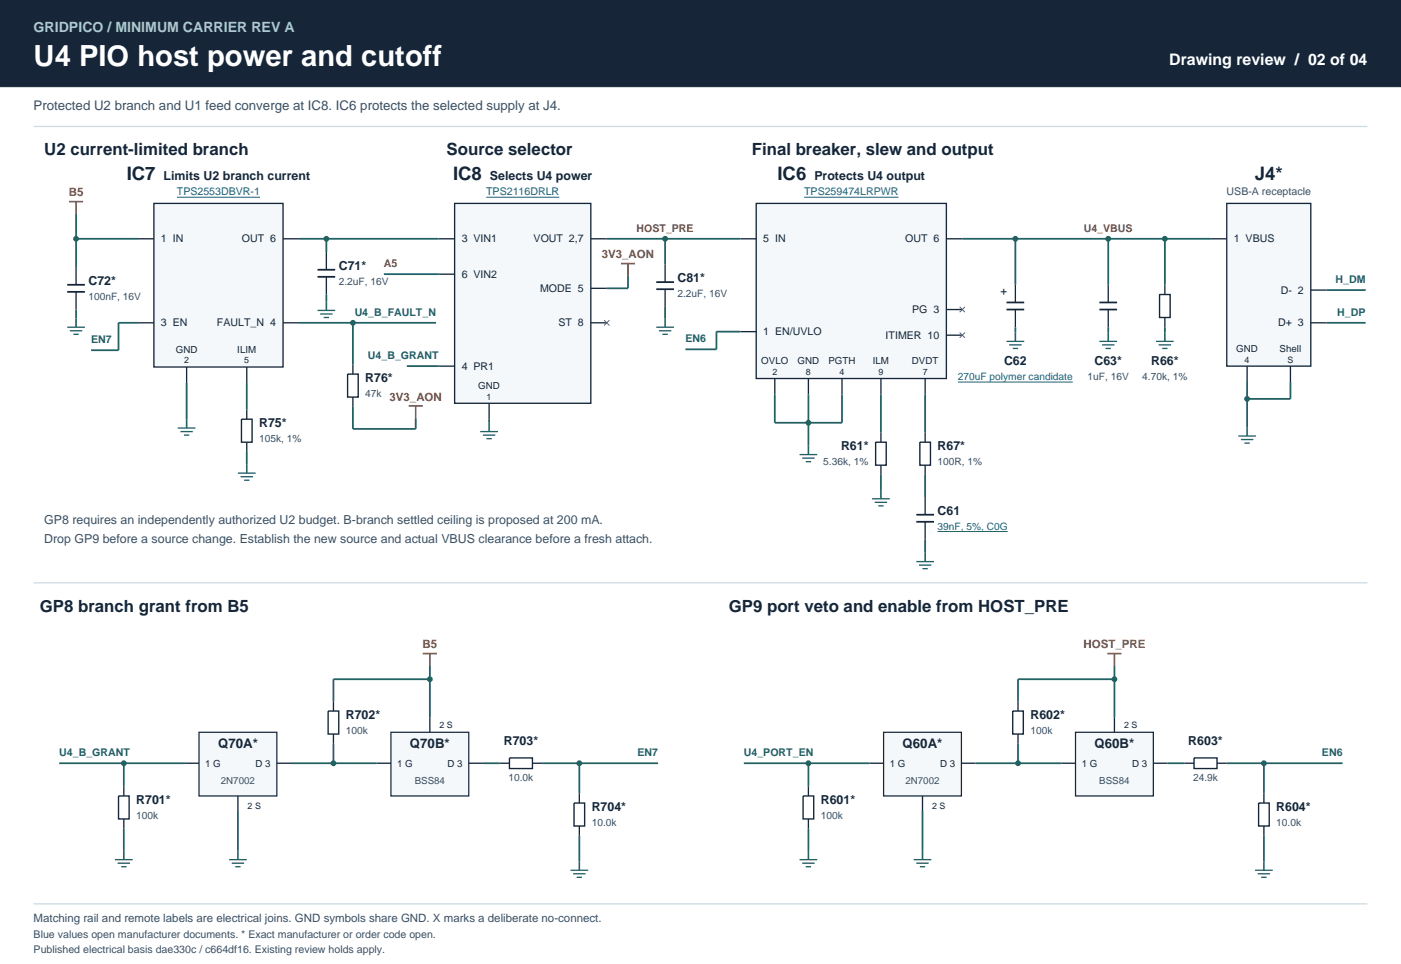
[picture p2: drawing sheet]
<svg xmlns="http://www.w3.org/2000/svg" width="363mm" height="250mm" viewBox="0 0 363 250" stroke-linecap="round" stroke-linejoin="round" font-family="sans-serif">
<path d="M0 0h363.2v249.9h-363.2z" fill="#fff" stroke="#fff" stroke-width=".26"/>
<path d="M0 0h363.2v22.5h-363.2z" fill="#162638" stroke="#162638" stroke-width=".26"/>
<path d="M8.7 32.8h345.8M8.7 234.4h345.8" fill="none" stroke="#cedbe3" stroke-width=".34"/>
<path d="M39.9 52.7h33.5v42.5h-33.5z" fill="#f4f8fb" stroke="#162638" stroke-width=".34"/>
<path d="M45.9 51.1h21.5" fill="none" stroke="#075b9a" stroke-width=".26"/>
<path d="M35.8 61.9h4.1M73.4 61.9h4.1M35.8 83.7h4.1M48.4 95.2v4.1M64 95.2v4.1M73.4 83.7h4.1" fill="none" stroke="#162638" stroke-width=".34"/>
<path d="M117.9 52.7h35.3v51.9h-35.3z" fill="#f4f8fb" stroke="#162638" stroke-width=".34"/>
<path d="M126 51.1h19" fill="none" stroke="#075b9a" stroke-width=".26"/>
<path d="M113.7 61.9h4.2M113.7 71.1h4.2M153.2 61.9h4.1M153.2 74.8h4.1M113.7 94.9h4.2M153.2 83.7h4.1M126.8 104.6v4.1" fill="none" stroke="#162638" stroke-width=".34"/>
<path d="M196.1 52.7h49.3v45.4h-49.3z" fill="#f4f8fb" stroke="#162638" stroke-width=".34"/>
<path d="M208.5 51.1h24.4" fill="none" stroke="#075b9a" stroke-width=".26"/>
<path d="M191.9 61.9h4.2M245.4 61.9h4.1M191.9 86h4.2M200.9 98.1v4.2M209.6 98.1v4.2M218.3 98.1v4.2M228.4 98.1v4.2M239.9 98.1v4.2M245.4 80.3h4.1M245.4 86.9h4.1" fill="none" stroke="#162638" stroke-width=".34"/>
<path d="M318 52.7h21.8v42.2h-21.8z" fill="#f4f8fb" stroke="#162638" stroke-width=".34"/>
<g fill="none" stroke="#162638" stroke-width=".34">
<path d="M19.7 69.3v4.5M19.7 75.7v4.6M84.6 65.4v4.5M84.6 71.8v4.6M172.4 68.6v4.5M172.4 75v4.6M263.2 73.8v4.6M287.3 73.8v4.6M302 73.8v2.6M313.9 61.9h4.1M339.8 75.2h4.2M91.5 94.5v2.5"/>
<path d="M263.2 80.3v4.5M287.3 80.3v4.5M302 82.3v2.5M323.3 94.9v4.2M334.6 94.9v4.2M339.8 83.7h4.2M64 106.2v2.5M64 114.7v2.5M91.5 103v2.5M228.4 112.1v2.6M239.9 112.1v2.6M228.4 120.6v2.5"/>
<path d="M239.9 120.6v2.5M239.9 128.9v4.6M239.9 135.3v4.6"/>
</g>
<path d="M17.4 73.8h4.6M17.4 75.7h4.6M82.3 69.9h4.6M82.3 71.8h4.6M170.1 73.1h4.6M170.1 75h4.6M260.9 78.4h4.6M285 78.4h4.6M260.9 80.3h4.6M285 80.3h4.6M237.6 133.5h4.5M237.6 135.3h4.5" fill="none" stroke="#162638" stroke-width=".46"/>
<g fill="none" stroke="#22635f" stroke-width=".46">
<path d="M19.7 55.5v13.8M19.7 61.9h16.1M77.5 61.9h36.2M84.6 61.9v3.5M84.6 76.4v1.8M99.5 71.1h14.2M157.3 61.9h34.6M162.8 71.5v3.3h-5.5M172.4 61.9v6.7M172.4 79.6v2.9M249.5 61.9h64.4M263.2 61.9v11.9"/>
<path d="M287.3 61.9v11.9M302 61.9v11.9M344 75.2h10M19.7 80.3v2.2M35.8 83.7h-5.1v7.1h-7.1M48.4 99.3v9.4M64 99.3v6.9M77.5 83.7h35.5M91.5 83.7v10.8M105.5 94.9h8.2M191.9 86h-6.2v4.6h-8M263.2 84.8v1.4"/>
<path d="M287.3 84.8v1.4M302 84.8v1.4M323.3 99.1v11.7M334.6 99.1v4.3h-11.3M344 83.7h10M64 117.2v3.2M91.5 105.5v5.7h16.3v-2.7M126.8 108.7v.9M200.9 102.3v7.3h17.4v-7.3M209.6 102.3v13.3M228.4 102.3v9.8M239.9 102.3v9.8"/>
<path d="M228.4 123.1v3.9M239.9 123.1v5.8M239.9 139.9v3.4"/>
</g>
<path d="M17.9 52.3h3.7M19.7 52.3v3.2M161 68.3h3.6M162.8 68.3v3.2M105.9 105.3h3.7M107.8 105.3v3.2" fill="none" stroke="#9a4c27" stroke-width=".41"/>
<g fill="#22635f" stroke="#22635f" stroke-width=".35">
<circle cx="19.7" cy="61.9" r=".57"/>
<circle cx="84.6" cy="61.9" r=".57"/>
<circle cx="91.5" cy="83.7" r=".57"/>
<circle cx="172.4" cy="61.9" r=".57"/>
<circle cx="209.6" cy="109.6" r=".57"/>
<circle cx="263.2" cy="61.9" r=".57"/>
<circle cx="287.3" cy="61.9" r=".57"/>
<circle cx="302" cy="61.9" r=".57"/>
<circle cx="323.3" cy="103.4" r=".57"/>
</g>
<g fill="none" stroke="#22635f" stroke-width=".41">
<path d="M84.6 78.2v2.3M19.7 82.5v2.3M172.4 82.5v2.3M263.2 86.2v2.3M287.3 86.2v2.3M302 86.2v2.3M48.4 108.7v2.3M126.8 109.6v2.3M209.6 115.6v2.3M323.3 110.8v2.2M64 120.4v2.3M228.4 127v2.3"/>
<path d="M239.9 143.3v2.3"/>
</g>
<g fill="none" stroke="#22635f" stroke-width=".34">
<path d="M17.4 84.8h4.6M18.1 85.8h3.2M19 86.7h1.4M82.3 80.5h4.6M83 81.4h3.2M83.9 82.3h1.4M170.1 84.8h4.6M170.8 85.8h3.2M171.7 86.7h1.4M260.9 88.5h4.6M261.6 89.4h3.2M262.6 90.3h1.3"/>
<path d="M285 88.5h4.6M285.7 89.4h3.2M286.6 90.3h1.4M299.7 88.5h4.6M300.4 89.4h3.2M301.3 90.3h1.4M46.1 111h4.6M46.8 111.9h3.2M47.7 112.8h1.4M124.5 111.9h4.6M125.2 112.8h3.2M126.1 113.7h1.4"/>
<path d="M207.3 117.9h4.6M208 118.8h3.2M208.9 119.7h1.4M321 113h4.6M321.7 114h3.2M322.6 114.9h1.4M61.7 122.7h4.6M62.4 123.6h3.2M63.3 124.5h1.4M226.1 129.3h4.6M226.8 130.2h3.2M227.7 131.2h1.4"/>
<path d="M237.6 145.6h4.5M238.2 146.5h3.3M239.2 147.4h1.3"/>
</g>
<path d="M300.6 76.4h2.8v5.9h-2.8zM90.1 97h2.8v6h-2.8zM62.6 108.7h2.8v6h-2.8zM227 114.7h2.8v5.9h-2.8zM238.5 114.7h2.7v5.9h-2.7z" fill="none" stroke="#162638" stroke-width=".36"/>
<path d="M248.8 79.6l1.4 1.3M250.2 79.6l-1.4 1.3M156.6 83l1.4 1.4M158 83l-1.4 1.4M248.8 86.2l1.4 1.4M250.2 86.2l-1.4 1.4" fill="none" stroke="#5a6570" stroke-width=".26"/>
<path d="M248.4 99.1h29.7M243.1 137.8h18.1" fill="none" stroke="#075b9a" stroke-width=".26"/>
<path d="M8.7 151.1h345.8" fill="none" stroke="#cedbe3" stroke-width=".34"/>
<path d="M51.6 189.9h20.2v16.5h-20.2z" fill="#f4f8fb" stroke="#162638" stroke-width=".32"/>
<path d="M47.9 197.9h3.7M71.8 197.9h3.6M61.7 206.4v3.9" fill="none" stroke="#162638" stroke-width=".34"/>
<path d="M101.4 189.9h20.1v16.5h-20.1z" fill="#f4f8fb" stroke="#162638" stroke-width=".32"/>
<path d="M86.4 181.8v2.6M86.4 190.3v2.5M97.7 197.9h3.7M111.4 186v3.9M121.5 197.9h3.7M129.6 197.9h2.5M138 197.9h2.6M32.1 203.9v2.5M32.1 212.3v2.6M150.2 205.7v2.5M150.2 214.2v2.5" fill="none" stroke="#162638" stroke-width=".34"/>
<path d="M85.1 184.4h2.7v5.9h-2.7zM132.1 196.5h5.9v2.8h-5.9zM30.7 206.4h2.8v5.9h-2.8zM148.8 208.2h2.8v6h-2.8z" fill="none" stroke="#162638" stroke-width=".36"/>
<path d="M111.4 176.1h-25v5.7M111.4 172.7v13.3M15.4 197.9h32.5M32.1 197.9v6M75.4 197.9h22.3M86.4 192.8v5.1M125.2 197.9h4.4M140.6 197.9h30M150.2 197.9v7.8M32.1 214.9v5.7M61.7 210.3v10.3M150.2 216.7v6.6" fill="none" stroke="#22635f" stroke-width=".46"/>
<g fill="#22635f" stroke="#22635f" stroke-width=".35">
<circle cx="32.1" cy="197.9" r=".57"/>
<circle cx="86.4" cy="197.9" r=".57"/>
<circle cx="111.4" cy="176.1" r=".57"/>
<circle cx="150.2" cy="197.9" r=".57"/>
</g>
<path d="M32.1 220.6v2.3M61.7 220.6v2.3M150.2 223.3v2.3" fill="none" stroke="#22635f" stroke-width=".41"/>
<path d="M29.8 222.9h4.6M30.5 223.8h3.2M31.4 224.7h1.4M59.4 222.9h4.6M60.1 223.8h3.2M61 224.7h1.4M147.9 225.6h4.6M148.6 226.6h3.2M149.5 227.5h1.4" fill="none" stroke="#22635f" stroke-width=".34"/>
<path d="M109.6 169.5h3.7M111.4 169.5v3.2" fill="none" stroke="#9a4c27" stroke-width=".41"/>
<path d="M229.1 189.9h20.2v16.5h-20.2z" fill="#f4f8fb" stroke="#162638" stroke-width=".32"/>
<path d="M225.4 197.9h3.7M249.3 197.9h3.6M239.2 206.4v3.9" fill="none" stroke="#162638" stroke-width=".34"/>
<path d="M278.8 189.9h20.2v16.5h-20.2z" fill="#f4f8fb" stroke="#162638" stroke-width=".32"/>
<path d="M263.9 181.8v2.6M263.9 190.3v2.5M275.2 197.9h3.6M288.9 186v3.9M299 197.9h3.7M307 197.9h2.6M315.5 197.9h2.5M209.6 203.9v2.5M209.6 212.3v2.6M327.7 205.7v2.5M327.7 214.2v2.5" fill="none" stroke="#162638" stroke-width=".34"/>
<path d="M262.6 184.4h2.7v5.9h-2.7zM309.6 196.5h5.9v2.8h-5.9zM208.2 206.4h2.8v5.9h-2.8zM326.3 208.2h2.8v6h-2.8z" fill="none" stroke="#162638" stroke-width=".36"/>
<path d="M288.9 176.1h-25v5.7M288.9 172.7v13.3M192.8 197.9h32.6M209.6 197.9v6M252.9 197.9h22.3M263.9 192.8v5.1M302.7 197.9h4.3M318 197.9h30.1M327.7 197.9v7.8M209.6 214.9v5.7M239.2 210.3v10.3M327.7 216.7v6.6" fill="none" stroke="#22635f" stroke-width=".46"/>
<g fill="#22635f" stroke="#22635f" stroke-width=".35">
<circle cx="209.6" cy="197.9" r=".57"/>
<circle cx="263.9" cy="197.9" r=".57"/>
<circle cx="288.9" cy="176.1" r=".57"/>
<circle cx="327.7" cy="197.9" r=".57"/>
</g>
<path d="M209.6 220.6v2.3M239.2 220.6v2.3M327.7 223.3v2.3" fill="none" stroke="#22635f" stroke-width=".41"/>
<path d="M207.3 222.9h4.6M208 223.8h3.2M208.9 224.7h1.4M236.9 222.9h4.6M237.6 223.8h3.2M238.5 224.7h1.4M325.4 225.6h4.6M326.1 226.6h3.2M327 227.5h1.4" fill="none" stroke="#22635f" stroke-width=".34"/>
<path d="M287.1 169.5h3.7M288.9 169.5v3.2" fill="none" stroke="#9a4c27" stroke-width=".41"/>
<text font-size="7.6" fill="#fff" x="8.7" y="17.2">U4 PIO host power and cutoff</text>
<g font-size="4.8" fill="#162638">
<text x="32.9" y="46.5">IC7</text>
<text x="117.4" y="46.5">IC8</text>
<text x="201.6" y="46.5">IC6</text>
<text x="325.3" y="46.5">J4*</text>
</g>
<g font-size="4.4" fill="#162638">
<text x="11.5" y="40.1">U2 current-limited branch</text>
<text x="115.8" y="40.1">Source selector</text>
<text x="194.9" y="40.1">Final breaker, slew and output</text>
<text x="10.3" y="158.7">GP8 branch grant from B5</text>
<text x="188.9" y="158.7">GP9 port veto and enable from HOST_PRE</text>
</g>
<text font-size="4.1" fill="#fff" x="303.1" y="16.7">Drawing review / 02 of 04</text>
<text font-size="3.7" fill="#a7cbd1" x="8.7" y="8.3">GRIDPICO / MINIMUM CARRIER REV A</text>
<text font-size="3.4" fill="#385066" x="8.7" y="28.4">Protected U2 branch and U1 feed converge at IC8. IC6 protects the selected supply at J4.</text>
<g font-size="3.4" fill="#162638">
<text x="56.5" y="194">Q70A*</text>
<text x="106.3" y="194">Q70B*</text>
<text x="234" y="194">Q60A*</text>
<text x="283.8" y="194">Q60B*</text>
</g>
<g font-size="3.2" fill="#162638">
<text x="42.4" y="46.5">Limits U2 branch current</text>
<text x="127" y="46.5">Selects U4 power</text>
<text x="211.1" y="46.5">Protects U4 output</text>
<text x="87.8" y="69.9">C71*</text>
<text x="22.9" y="73.8">C72*</text>
<text x="175.6" y="73.1">C81*</text>
<text x="260.3" y="94.7">C62</text>
<text x="283.8" y="94.7">C63*</text>
<text x="298.4" y="94.7">R66*</text>
<text x="94.7" y="99.1">R76*</text>
<text x="67.2" y="110.8">R75*</text>
<text x="218" y="116.7">R61*</text>
<text x="243.1" y="116.7">R67*</text>
<text x="243.1" y="133.5">C61</text>
<text x="89.7" y="186.4">R702*</text>
<text x="267.1" y="186.4">R602*</text>
<text x="130.6" y="193.1">R703*</text>
<text x="308.1" y="193.1">R603*</text>
<text x="35.3" y="208.4">R701*</text>
<text x="212.8" y="208.4">R601*</text>
<text x="153.4" y="210.3">R704*</text>
<text x="330.9" y="210.3">R604*</text>
</g>
<g font-size="3.2" fill="#385066">
<text x="11.5" y="136">GP8 requires an independently authorized U2 budget. B-branch settled ceiling is proposed at 200 mA.</text>
<text x="11.5" y="140.8">Drop GP9 before a source change. Establish the new source and actual VBUS clearance before a fresh attach.</text>
</g>
<g font-size="3" fill="#9a4c27">
<text x="17.8" y="50.9">B5</text>
<text x="156" y="67">3V3_AON</text>
<text x="101" y="103.9">3V3_AON</text>
<text x="109.5" y="168.1">B5</text>
<text x="280.9" y="168.1">HOST_PRE</text>
</g>
<text font-size="3" fill="#162638" x="259.3" y="76.6">+</text>
<text font-size="3" fill="#385066" x="8.7" y="239.2">Matching rail and remote labels are electrical joins. GND symbols share GND. X marks a deliberate no-connect.</text>
<g font-size="2.8" fill="#075b9a">
<text x="45.9" y="50.7">TPS2553DBVR-1</text>
<text x="126" y="50.7">TPS2116DRLR</text>
<text x="208.5" y="50.7">TPS259474LRPWR</text>
</g>
<g font-size="2.8" fill="#385066">
<text x="318" y="50.7">USB-A receptacle</text>
<text x="8.7" y="243.3">Blue values open manufacturer documents. * Exact manufacturer or order code open.</text>
<text x="8.7" y="247.2">Published electrical basis dae330c / c664df16. Existing review holds apply.</text>
</g>
<g font-size="2.8" fill="#162638">
<text x="41.7" y="62.8">1 IN</text>
<text x="62.7" y="62.8">OUT 6</text>
<text x="119.7" y="62.8">3 VIN1</text>
<text x="138.3" y="62.8">VOUT 2,7</text>
<text x="197.9" y="62.8">5 IN</text>
<text x="234.7" y="62.8">OUT 6</text>
<text x="319.9" y="62.8">1 VBUS</text>
<text x="119.7" y="72">6 VIN2</text>
<text x="140" y="75.7">MODE 5</text>
<text x="332" y="76.1">D- 2</text>
<text x="236.5" y="81.2">PG 3</text>
<text x="41.7" y="84.6">3 EN</text>
<text x="56.3" y="84.6">FAULT_N 4</text>
<text x="144.8" y="84.6">ST 8</text>
<text x="197.9" y="86.9">1 EN/UVLO</text>
<text x="229.6" y="87.8">ITIMER 10</text>
<text x="331.3" y="84.6">D+ 3</text>
<text x="119.7" y="95.8">4 PR1</text>
</g>
<g font-size="2.8" fill="#9a4c27">
<text x="165" y="60.1">HOST_PRE</text>
<text x="281" y="60.1">U4_VBUS</text>
<text x="99.5" y="69.3">A5</text>
</g>
<g font-size="2.8" fill="#22635f">
<text x="346.3" y="73.4">H_DM</text>
<text x="92" y="81.9">U4_B_FAULT_N</text>
<text x="346.7" y="81.9">H_DP</text>
<text x="23.6" y="89">EN7</text>
<text x="177.7" y="88.7">EN6</text>
<text x="95.4" y="93.1">U4_B_GRANT</text>
<text x="15.4" y="196.1">U4_B_GRANT</text>
<text x="165.3" y="196.1">EN7</text>
<text x="192.8" y="196.1">U4_PORT_EN</text>
<text x="342.7" y="196.1">EN6</text>
</g>
<g font-size="2.6" fill="#385066">
<text x="22.9" y="77.7">100nF, 16V</text>
<text x="87.8" y="73.8">2.2uF, 16V</text>
<text x="175.6" y="77">2.2uF, 16V</text>
<text x="282" y="98.6">1uF, 16V</text>
<text x="296.1" y="98.6">4.70k, 1%</text>
<text x="94.7" y="103">47k</text>
<text x="67.2" y="114.7">105k, 1%</text>
<text x="213.5" y="120.6">5.36k, 1%</text>
<text x="243.1" y="120.6">100R, 1%</text>
<text x="89.7" y="190.3">100k</text>
<text x="267.1" y="190.3">100k</text>
<text x="131.8" y="202.5">10.0k</text>
<text x="309.3" y="202.5">24.9k</text>
<text x="35.3" y="212.3">100k</text>
<text x="153.4" y="214.2">10.0k</text>
<text x="212.8" y="212.3">100k</text>
<text x="330.9" y="214.2">10.0k</text>
</g>
<g font-size="2.6" fill="#075b9a">
<text x="248.4" y="98.6">270uF polymer candidate</text>
<text x="243.1" y="137.4">39nF, 5%, C0G</text>
</g>
<g font-size="2.5" fill="#162638">
<text x="45.6" y="91.5">GND</text>
<text x="61.5" y="91.5">ILIM</text>
<text x="197.4" y="94.5">OVLO</text>
<text x="206.8" y="94.5">GND</text>
<text x="214.8" y="94.5">PGTH</text>
<text x="226.3" y="94.5">ILM</text>
<text x="236.4" y="94.5">DVDT</text>
<text x="320.5" y="91.3">GND</text>
<text x="331.8" y="91.3">Shell</text>
<text x="124" y="100.9">GND</text>
<text x="53.2" y="198.8">1 G</text>
<text x="66.2" y="198.8">D 3</text>
<text x="103" y="198.8">1 G</text>
<text x="116" y="198.8">D 3</text>
<text x="230.7" y="198.8">1 G</text>
<text x="243.7" y="198.8">D 3</text>
<text x="280.4" y="198.8">1 G</text>
<text x="293.5" y="198.8">D 3</text>
</g>
<g font-size="2.5" fill="#385066">
<text x="57.3" y="203.4">2N7002</text>
<text x="107.5" y="203.4">BSS84</text>
<text x="234.7" y="203.4">2N7002</text>
<text x="285" y="203.4">BSS84</text>
</g>
<g font-size="2.3" fill="#162638">
<text x="47.7" y="94.2">2</text>
<text x="63.3" y="94.2">5</text>
<text x="322.7" y="94">4</text>
<text x="333.8" y="94">S</text>
<text x="200.2" y="97.2">2</text>
<text x="208.9" y="97.2">8</text>
<text x="217.7" y="97.2">4</text>
<text x="227.8" y="97.2">9</text>
<text x="239.2" y="97.2">7</text>
<text x="126.2" y="103.6">1</text>
<text x="114" y="188.7">2 S</text>
<text x="291.4" y="188.7">2 S</text>
<text x="64.2" y="209.8">2 S</text>
<text x="241.7" y="209.8">2 S</text>
</g>
</svg>
